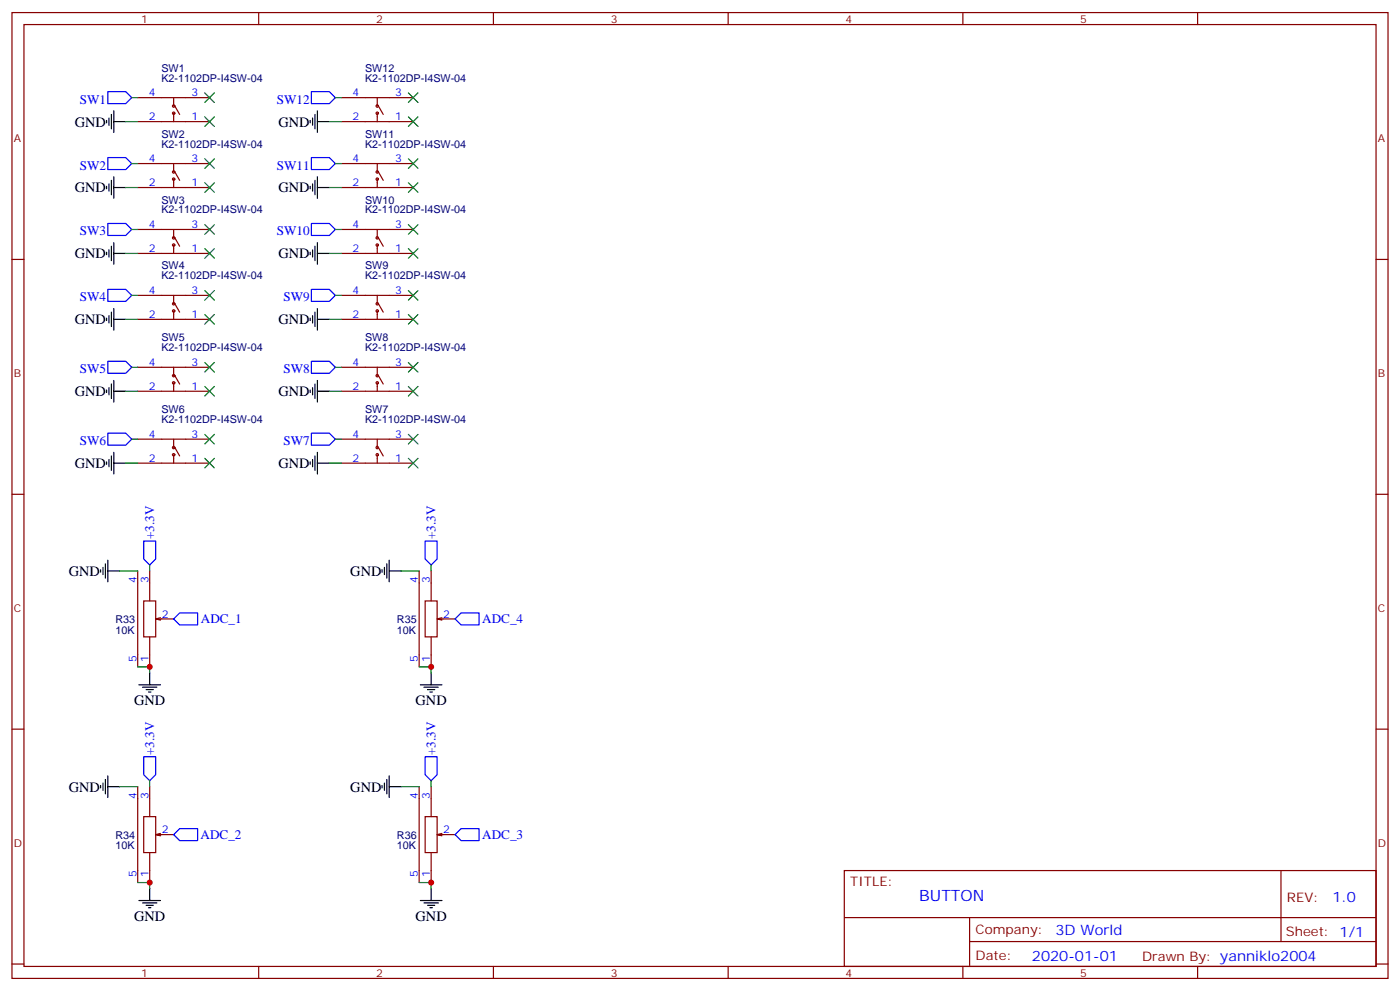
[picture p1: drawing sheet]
<svg xmlns="http://www.w3.org/2000/svg" width="412mm" height="292mm" viewBox="0 0 412 292" stroke-linecap="round" stroke-linejoin="round" font-family="sans-serif">
<g fill="none" stroke="#870000" stroke-width=".35">
<path d="M3.5 3.7h405.4v284.3h-405.4zM7.1 7.2h398.2v277.3h-398.2zM76.2 3.7v3.5M145.3 3.7v3.5M214.5 3.7v3.5M283.6 3.7v3.5M352.8 3.7v3.5M40.6 35.8h21.1M40.6 28.8h21.1M51.2 28.8v2.4M51.2 33.3v2.5M51.5 31.2l1.4 2.5"/>
<path d="M100.5 35.8h21.2M100.5 28.8h21.2M111.1 28.8v2.4M111.1 33.3v2.5M111.5 31.2l1.4 2.5M40.6 55.2h21.1M40.6 48.2h21.1M51.2 48.2v2.4M51.2 52.7v2.5M51.5 50.6l1.4 2.5M100.5 55.2h21.2M100.5 48.2h21.2"/>
<path d="M111.1 48.2v2.4M111.1 52.7v2.5M111.5 50.6l1.4 2.5M3.5 76.4h3.6M40.6 74.6h21.1M40.6 67.6h21.1M51.2 67.6v2.4M51.2 72.1v2.5M51.5 70l1.4 2.5M100.5 74.6h21.2M100.5 67.6h21.2M111.1 67.6v2.4"/>
<path d="M111.1 72.1v2.5M111.5 70l1.4 2.5M405.3 76.4h3.6M40.6 94h21.1M40.6 87h21.1M51.2 87v2.4M51.2 91.5v2.5M51.5 89.4l1.4 2.5M100.5 94h21.2M100.5 87h21.2M111.1 87v2.4M111.1 91.5v2.5"/>
<path d="M111.5 89.4l1.4 2.5M40.6 115.2h21.1M40.6 108.1h21.1M51.2 108.1v2.5M51.2 112.7v2.5M51.5 110.6l1.4 2.5M100.5 115.2h21.2M100.5 108.1h21.2M111.1 108.1v2.5M111.1 112.7v2.5M111.5 110.6l1.4 2.5M40.6 136.3h21.1"/>
<path d="M40.6 129.3h21.1M51.2 129.3v2.5M51.2 133.9v2.4M51.5 131.8l1.4 2.4M100.5 136.3h21.2M100.5 129.3h21.2M111.1 129.3v2.5M111.1 133.9v2.4M111.5 131.8l1.4 2.4M3.5 145.5h3.6M405.3 145.5h3.6M40.6 168.1v28.2"/>
<path d="M42.3 176.9h3.6v10.6h-3.6zM44.1 168.1v8.8M123.5 168.1v28.2M125.2 176.9h3.6v10.6h-3.6zM127 168.1v8.8M44.1 187.5v8.8M47.3 181.9l-1.4 .3M51.2 182.2h-5.3l1.4 .4M127 187.5v8.8M130.2 181.9l-1.4 .3M134.1 182.2h-5.3l1.4 .4M3.5 214.7h3.6"/>
<path d="M405.3 214.7h3.6M40.6 231.6v28.2M44.1 231.6v8.8M123.5 231.6v28.2M127 231.6v8.8M42.3 240.4h3.6v10.6h-3.6zM44.1 251v8.8M47.3 245.4l-1.4 .3M51.2 245.7h-5.3l1.4 .4M125.2 240.4h3.6v10.6h-3.6zM127 251v8.8M130.2 245.4l-1.4 .3"/>
<path d="M134.1 245.7h-5.3l1.4 .4M248.7 256.3h156.6v28.2h-156.6zM377.3 256.3v20.9M248.7 270.1h156.5M285.6 277.2h119.6M285.6 270.1v14.2M3.5 283.8h3.6M76.2 284.5v3.5M145.3 284.5v3.5M214.5 284.5v3.5M283.6 284.5v3.5M352.8 284.5v3.5"/>
<path d="M405.3 283.8h3.6"/>
<circle cx="51.2" cy="33.3" r=".35"/>
<circle cx="51.2" cy="31.2" r=".35"/>
<circle cx="111.1" cy="31.2" r=".35"/>
<circle cx="111.1" cy="33.3" r=".35"/>
<circle cx="51.2" cy="52.7" r=".35"/>
<circle cx="51.2" cy="50.6" r=".35"/>
<circle cx="111.1" cy="52.7" r=".35"/>
<circle cx="111.1" cy="50.6" r=".35"/>
<circle cx="51.2" cy="70" r=".35"/>
<circle cx="51.2" cy="72.1" r=".35"/>
<circle cx="111.1" cy="72.1" r=".35"/>
<circle cx="111.1" cy="70" r=".35"/>
<circle cx="51.2" cy="91.5" r=".35"/>
<circle cx="51.2" cy="89.4" r=".35"/>
<circle cx="111.1" cy="89.4" r=".35"/>
<circle cx="111.1" cy="91.5" r=".35"/>
<circle cx="51.2" cy="110.6" r=".35"/>
<circle cx="51.2" cy="112.7" r=".35"/>
<circle cx="111.1" cy="110.6" r=".35"/>
<circle cx="111.1" cy="112.7" r=".35"/>
<circle cx="51.2" cy="133.9" r=".35"/>
<circle cx="51.2" cy="131.8" r=".35"/>
<circle cx="111.1" cy="133.9" r=".35"/>
<circle cx="111.1" cy="131.8" r=".35"/>
</g>
<g fill="none" stroke="#00f" stroke-width=".35">
<path d="M31.7 27h5.3l1.8 1.8-1.8 1.7h-5.3zM91.7 27h5.3l1.8 1.8-1.8 1.7h-5.3zM31.7 46.4h5.3l1.8 1.8-1.8 1.7h-5.3zM91.7 46.4h5.3l1.8 1.8-1.8 1.7h-5.3zM31.7 65.8h5.3l1.8 1.8-1.8 1.7h-5.3zM91.7 65.8h5.3l1.8 1.8-1.8 1.7h-5.3zM31.7 85.2h5.3l1.8 1.8-1.8 1.7h-5.3zM91.7 85.2h5.3l1.8 1.8-1.8 1.7h-5.3zM31.7 106.4h5.3l1.8 1.7-1.8 1.8h-5.3zM91.7 106.4h5.3l1.8 1.7-1.8 1.8h-5.3zM31.7 127.5h5.3l1.8 1.8-1.8 1.8h-5.3zM91.7 127.5h5.3l1.8 1.8-1.8 1.8h-5.3z"/>
<path d="M42.3 159.3h3.6v5.3l-1.8 1.7-1.8-1.7zM125.2 159.3h3.6v5.3l-1.8 1.7-1.8-1.7zM51.2 182.2l1.7-1.8h5.3v3.6h-5.3zM134.1 182.2l1.7-1.8h5.3v3.6h-5.3zM42.3 222.8h3.6v5.3l-1.8 1.7-1.8-1.7zM125.2 222.8h3.6v5.3l-1.8 1.7-1.8-1.7zM51.2 245.7l1.7-1.8h5.3v3.6h-5.3zM134.1 245.7l1.7-1.8h5.3v3.6h-5.3z"/>
</g>
<g fill="none" stroke="#000" stroke-width=".35">
<path d="M31.4 35.5v.7M32.1 34.7v2.2M32.8 33.7v4.2M33.5 35.8h3.5M33.5 32.6v6.4M91.4 35.5v.7M92.1 34.7v2.2M92.8 33.7v4.2M93.5 35.8h3.5M93.5 32.6v6.4M31.4 54.9v.7M32.1 54.2v2.1"/>
<path d="M32.8 53.1v4.2M33.5 52v6.4M33.5 55.2h3.5M91.4 54.9v.7M92.1 54.2v2.1M92.8 53.1v4.2M93.5 55.2h3.5M93.5 52v6.4M31.4 74.3v.7M32.1 73.6v2.1M32.8 72.5v4.2M33.5 71.4v6.4"/>
<path d="M33.5 74.6h3.5M91.4 74.3v.7M92.1 73.6v2.1M92.8 72.5v4.2M93.5 74.6h3.5M93.5 71.4v6.4M31.4 93.7v.7M32.1 93v2.1M32.8 91.9v4.2M33.5 90.8v6.4M33.5 94h3.5M91.4 93.7v.7"/>
<path d="M92.1 93v2.1M92.8 91.9v4.2M93.5 94h3.5M93.5 90.8v6.4M31.4 114.8v.7M32.1 114.1v2.1M32.8 113.1v4.2M33.5 112v6.4M33.5 115.2h3.5M91.4 114.8v.7M92.1 114.1v2.1M92.8 113.1v4.2"/>
<path d="M93.5 115.2h3.5M93.5 112v6.4M31.4 136v.7M32.1 135.3v2.1M32.8 134.2v4.3M33.5 133.2v6.3M33.5 136.3h3.5M91.4 136v.7M92.1 135.3v2.1M92.8 134.2v4.3M93.5 136.3h3.5M93.5 133.2v6.3"/>
<path d="M29.6 167.7v.8M30.3 167v2.2M31 166v4.2M31.7 168.1h3.6M31.7 164.9v6.4M112.5 167.7v.8M113.2 167v2.2M113.9 166v4.2M114.7 168.1h3.5M114.7 164.9v6.4M44.1 198.1v3.5M127 198.1v3.5"/>
<path d="M40.9 201.6h6.4M42 202.3h4.2M43 203h2.2M43.7 203.7h.7M123.8 201.6h6.4M124.9 202.3h4.2M125.9 203h2.2M126.6 203.7h.8M29.6 231.2v.8M30.3 230.5v2.2M31 229.5v4.2M31.7 228.4v6.4"/>
<path d="M31.7 231.6h3.6M112.5 231.2v.8M113.2 230.5v2.2M113.9 229.5v4.2M114.7 231.6h3.5M114.7 228.4v6.4M40.9 265.1h6.4M42 265.8h4.2M43 266.5h2.2M43.7 267.2h.7M44.1 261.6v3.5M123.8 265.1h6.4"/>
<path d="M124.9 265.8h4.2M125.9 266.5h2.2M126.6 267.2h.8M127 261.6v3.5"/>
</g>
<g fill="none" stroke="#008700" stroke-width=".35">
<path d="M37 35.8h3.6M38.8 28.8h1.8M97 35.8h3.5M98.8 28.8h1.7M37 55.2h3.6M38.8 48.2h1.8M97 55.2h3.5M98.8 48.2h1.7M37 74.6h3.6M38.8 67.6h1.8M97 74.6h3.5M98.8 67.6h1.7"/>
<path d="M37 94h3.6M38.8 87h1.8M97 94h3.5M98.8 87h1.7M37 115.2h3.6M38.8 108.1h1.8M97 115.2h3.5M98.8 108.1h1.7M37 136.3h3.6M38.8 129.3h1.8M97 136.3h3.5M98.8 129.3h1.7"/>
<path d="M35.3 168.1h5.3M44.1 166.3v1.8M118.2 168.1h5.3M127 166.3v1.8M40.6 196.3h3.5v1.8M123.5 196.3h3.5v1.8M35.3 231.6h5.3M44.1 229.8v1.8M118.2 231.6h5.3M127 229.8v1.8M40.6 259.8h3.5v1.8M123.5 259.8h3.5v1.8"/>
</g>
<g fill="#c00">
<circle cx="127" cy="196.3" r=".88"/>
<circle cx="44.1" cy="196.3" r=".88"/>
<circle cx="44.1" cy="259.8" r=".88"/>
<circle cx="127" cy="259.8" r=".88"/>
</g>
<g fill="#c00" stroke="#008700" stroke-width=".35">
<path d="M60.3 27.3l2.8 2.9zM63.1 27.3l-2.8 2.9z"/>
<path d="M60.3 34.4l2.8 2.8zM63.1 34.4l-2.8 2.8z"/>
<path d="M60.3 46.7l2.8 2.9zM63.1 46.7l-2.8 2.9z"/>
<path d="M60.3 53.8l2.8 2.8zM63.1 53.8l-2.8 2.8z"/>
<path d="M60.3 66.1l2.8 2.9zM63.1 66.1l-2.8 2.9z"/>
<path d="M60.3 73.2l2.8 2.8zM63.1 73.2l-2.8 2.8z"/>
<path d="M60.3 85.5l2.8 2.9zM63.1 85.5l-2.8 2.9z"/>
<path d="M60.3 92.6l2.8 2.8zM63.1 92.6l-2.8 2.8z"/>
<path d="M60.3 106.7l2.8 2.8zM63.1 106.7l-2.8 2.8z"/>
<path d="M60.3 113.8l2.8 2.8zM63.1 113.8l-2.8 2.8z"/>
<path d="M60.3 127.9l2.8 2.8zM60.3 130.7l2.8-2.8z"/>
<path d="M60.3 134.9l2.8 2.9zM63.1 134.9l-2.8 2.9z"/>
<path d="M120.3 134.9l2.8 2.9zM123.1 134.9l-2.8 2.9z"/>
<path d="M120.3 127.9l2.8 2.8zM120.3 130.7l2.8-2.8z"/>
<path d="M120.3 113.8l2.8 2.8zM123.1 113.8l-2.8 2.8z"/>
<path d="M120.3 106.7l2.8 2.8zM123.1 106.7l-2.8 2.8z"/>
<path d="M120.3 92.6l2.8 2.8zM123.1 92.6l-2.8 2.8z"/>
<path d="M120.3 85.5l2.8 2.9zM123.1 85.5l-2.8 2.9z"/>
<path d="M120.3 73.2l2.8 2.8zM123.1 73.2l-2.8 2.8z"/>
<path d="M120.3 66.1l2.8 2.9zM123.1 66.1l-2.8 2.9z"/>
<path d="M120.3 53.8l2.8 2.8zM123.1 53.8l-2.8 2.8z"/>
<path d="M120.3 46.7l2.8 2.9zM123.1 46.7l-2.8 2.9z"/>
<path d="M120.3 34.4l2.8 2.8zM123.1 34.4l-2.8 2.8z"/>
<path d="M120.3 27.3l2.8 2.9zM123.1 27.3l-2.8 2.9z"/>
</g>
<text font-size="4.6" fill="#00f" x="270.8" y="265.3">BUTTON</text>
<g font-size="4.2">
<text x="22.1" y="37.2">GND</text>
<text x="82" y="37.2">GND</text>
<text x="22.1" y="56.7">GND</text>
<text x="82" y="56.7">GND</text>
<text x="22.1" y="76.1">GND</text>
<text x="82" y="76.1">GND</text>
<text x="22.1" y="95.5">GND</text>
<text x="82" y="95.5">GND</text>
<text x="22.1" y="116.6">GND</text>
<text x="82" y="116.6">GND</text>
<text x="22.1" y="137.8">GND</text>
<text x="82" y="137.8">GND</text>
<text x="20.3" y="169.5">GND</text>
<text x="103.2" y="169.5">GND</text>
<text x="39.5" y="207.7">GND</text>
<text x="122.4" y="207.7">GND</text>
<text x="20.3" y="233">GND</text>
<text x="103.2" y="233">GND</text>
<text x="39.5" y="271.2">GND</text>
<text x="122.4" y="271.2">GND</text>
</g>
<g font-size="4.2" fill="#00f">
<text x="392.5" y="265.6">1.0</text>
<text x="310.9" y="275.1">3D World</text>
<text x="304" y="282.9">2020-01-01</text>
</g>
<g font-size="3.9" fill="#00f">
<text x="23.5" y="30.5">SW1</text>
<text x="81.5" y="30.5">SW12</text>
<text x="23.5" y="49.9">SW2</text>
<text x="81.5" y="49.9">SW11</text>
<text x="23.5" y="69.3">SW3</text>
<text x="81.5" y="69.3">SW10</text>
<text x="23.5" y="88.7">SW4</text>
<text x="83.5" y="88.7">SW9</text>
<text x="23.5" y="109.9">SW5</text>
<text x="83.5" y="109.9">SW8</text>
<text x="23.5" y="131.1">SW6</text>
<text x="83.5" y="131.1">SW7</text>
<text x="45.4" y="158.8" transform="rotate(-90 45.4 158.8)">+3.3V</text>
<text x="128.3" y="158.8" transform="rotate(-90 128.3 158.8)">+3.3V</text>
<text x="59.2" y="183.5">ADC_1</text>
<text x="142.1" y="183.5">ADC_4</text>
<text x="45.4" y="222.3" transform="rotate(-90 45.4 222.3)">+3.3V</text>
<text x="128.3" y="222.3" transform="rotate(-90 128.3 222.3)">+3.3V</text>
<text x="59.1" y="247">ADC_2</text>
<text x="142.1" y="247">ADC_3</text>
</g>
<g font-size="3.9" fill="#800">
<text x="250.5" y="260.9">TITLE:</text>
<text x="379.1" y="265.6">REV:</text>
<text x="287.4" y="275.1">Company:</text>
<text x="378.7" y="275.7">Sheet: 1/1</text>
<text x="287.4" y="282.8">Date:</text>
<text x="336.4" y="282.8">Drawn By: yanniklo2004</text>
</g>
<g font-size="3.2" fill="#800">
<text x="41.6" y="6.7">1</text>
<text x="110.8" y="6.7">2</text>
<text x="179.9" y="6.7">3</text>
<text x="249.1" y="6.7">4</text>
<text x="318.2" y="6.7">5</text>
<text x="4.1" y="41.8">A</text>
<text x="405.9" y="41.8">A</text>
<text x="4.1" y="110.9">B</text>
<text x="405.9" y="110.9">B</text>
<text x="4.1" y="180.1">C</text>
<text x="405.9" y="180.1">C</text>
<text x="4.1" y="249.2">D</text>
<text x="405.9" y="249.2">D</text>
<text x="41.6" y="287.5">1</text>
<text x="110.8" y="287.5">2</text>
<text x="179.9" y="287.5">3</text>
<text x="249.1" y="287.5">4</text>
<text x="318.2" y="287.5">5</text>
</g>
<g font-size="3.2" fill="#000080">
<text x="47.6" y="21.1">SW1</text>
<text x="107.5" y="21.1">SW12</text>
<text x="47.6" y="24">K2-1102DP-I4SW-04</text>
<text x="107.5" y="24">K2-1102DP-I4SW-04</text>
<text x="47.6" y="40.5">SW2</text>
<text x="107.5" y="40.5">SW11</text>
<text x="47.6" y="43.4">K2-1102DP-I4SW-04</text>
<text x="107.5" y="43.4">K2-1102DP-I4SW-04</text>
<text x="47.6" y="59.9">SW3</text>
<text x="107.5" y="59.9">SW10</text>
<text x="47.6" y="62.9">K2-1102DP-I4SW-04</text>
<text x="107.5" y="62.9">K2-1102DP-I4SW-04</text>
<text x="47.6" y="82.3">K2-1102DP-I4SW-04</text>
<text x="47.6" y="79.3">SW4</text>
<text x="107.5" y="82.3">K2-1102DP-I4SW-04</text>
<text x="107.5" y="79.3">SW9</text>
<text x="47.6" y="100.5">SW5</text>
<text x="107.5" y="100.5">SW8</text>
<text x="47.6" y="103.4">K2-1102DP-I4SW-04</text>
<text x="107.5" y="103.4">K2-1102DP-I4SW-04</text>
<text x="47.6" y="124.6">K2-1102DP-I4SW-04</text>
<text x="47.6" y="121.6">SW6</text>
<text x="107.5" y="124.6">K2-1102DP-I4SW-04</text>
<text x="107.5" y="121.6">SW7</text>
<text x="34" y="183.4">R33</text>
<text x="116.9" y="183.4">R35</text>
<text x="34" y="186.5">10K</text>
<text x="116.9" y="186.5">10K</text>
<text x="34" y="250">10K</text>
<text x="34" y="246.9">R34</text>
<text x="116.9" y="250">10K</text>
<text x="116.9" y="246.9">R36</text>
</g>
<g font-size="3.2" fill="#00f">
<text x="43.8" y="28.4">4</text>
<text x="56.4" y="28.4">3</text>
<text x="103.8" y="28.4">4</text>
<text x="116.4" y="28.4">3</text>
<text x="43.8" y="35.5">2</text>
<text x="56.4" y="35.5">1</text>
<text x="103.8" y="35.5">2</text>
<text x="116.4" y="35.5">1</text>
<text x="43.8" y="47.8">4</text>
<text x="56.4" y="47.8">3</text>
<text x="103.8" y="47.8">4</text>
<text x="116.4" y="47.8">3</text>
<text x="43.8" y="54.9">2</text>
<text x="56.4" y="54.9">1</text>
<text x="103.8" y="54.9">2</text>
<text x="116.4" y="54.9">1</text>
<text x="43.8" y="67.2">4</text>
<text x="56.4" y="67.2">3</text>
<text x="103.8" y="67.2">4</text>
<text x="116.4" y="67.2">3</text>
<text x="43.8" y="74.3">2</text>
<text x="56.4" y="74.3">1</text>
<text x="103.8" y="74.3">2</text>
<text x="116.4" y="74.3">1</text>
<text x="43.8" y="86.6">4</text>
<text x="56.4" y="86.6">3</text>
<text x="103.8" y="86.6">4</text>
<text x="116.4" y="86.6">3</text>
<text x="43.8" y="93.7">2</text>
<text x="56.4" y="93.7">1</text>
<text x="103.8" y="93.7">2</text>
<text x="116.4" y="93.7">1</text>
<text x="43.8" y="107.8">4</text>
<text x="56.4" y="107.8">3</text>
<text x="103.8" y="107.8">4</text>
<text x="116.4" y="107.8">3</text>
<text x="43.8" y="114.8">2</text>
<text x="56.4" y="114.8">1</text>
<text x="103.8" y="114.8">2</text>
<text x="116.4" y="114.8">1</text>
<text x="43.8" y="128.9">4</text>
<text x="56.4" y="128.9">3</text>
<text x="103.8" y="128.9">4</text>
<text x="116.4" y="128.9">3</text>
<text x="43.8" y="136">2</text>
<text x="56.4" y="136">1</text>
<text x="103.8" y="136">2</text>
<text x="116.4" y="136">1</text>
<text x="40.2" y="171.6" transform="rotate(-90 40.2 171.6)">4</text>
<text x="43.7" y="171.6" transform="rotate(-90 43.7 171.6)">3</text>
<text x="123.1" y="171.6" transform="rotate(-90 123.1 171.6)">4</text>
<text x="126.6" y="171.6" transform="rotate(-90 126.6 171.6)">3</text>
<text x="47.6" y="181.9">2</text>
<text x="130.5" y="181.9">2</text>
<text x="40.2" y="194.8" transform="rotate(-90 40.2 194.8)">5</text>
<text x="43.7" y="194.8" transform="rotate(-90 43.7 194.8)">1</text>
<text x="123.1" y="194.8" transform="rotate(-90 123.1 194.8)">5</text>
<text x="126.6" y="194.8" transform="rotate(-90 126.6 194.8)">1</text>
<text x="40.2" y="235.1" transform="rotate(-90 40.2 235.1)">4</text>
<text x="43.7" y="235.1" transform="rotate(-90 43.7 235.1)">3</text>
<text x="123.1" y="235.1" transform="rotate(-90 123.1 235.1)">4</text>
<text x="126.6" y="235.1" transform="rotate(-90 126.6 235.1)">3</text>
<text x="47.6" y="245.4">2</text>
<text x="130.5" y="245.4">2</text>
<text x="40.2" y="258.3" transform="rotate(-90 40.2 258.3)">5</text>
<text x="43.7" y="258.3" transform="rotate(-90 43.7 258.3)">1</text>
<text x="123.1" y="258.3" transform="rotate(-90 123.1 258.3)">5</text>
<text x="126.6" y="258.3" transform="rotate(-90 126.6 258.3)">1</text>
</g>
</svg>
